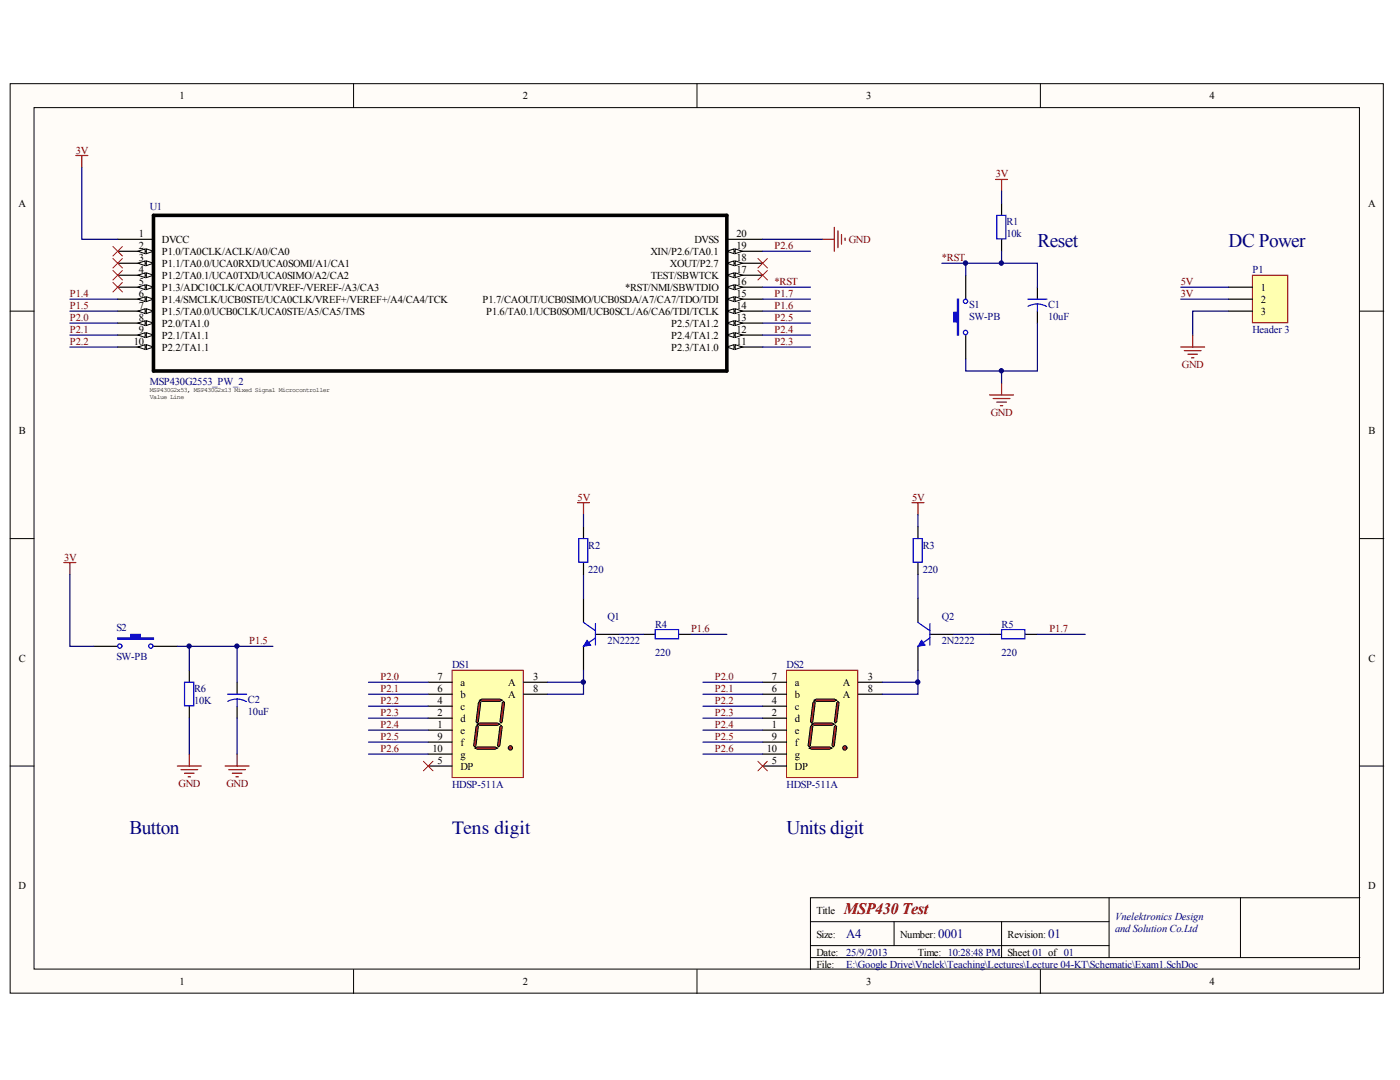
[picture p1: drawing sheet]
<svg xmlns="http://www.w3.org/2000/svg" width="279mm" height="215mm" viewBox="0 0 279 215" stroke-linecap="round" stroke-linejoin="round" font-family="sans-serif">
<g fill="#fffcf8" stroke="#000" stroke-width=".2">
<path d="M2 16.7h273.7v181.2h-273.7z"/>
<path d="M6.8 21.4h264.2v171.7h-264.2z"/>
</g>
<g fill="none" stroke="#000" stroke-width=".2">
<path d="M70.5 16.7v4.7M138.9 16.7v4.7M207.4 16.7v4.7M2 62h4.8M271.1 62h4.7M2 107.3h4.8M271.1 107.3h4.7M2 152.6h4.8M271.1 152.6h4.7M221.1 178.9v11.9M247.2 178.9h-85.7v14.3M271.1 178.9h-23.9v11.9"/>
<path d="M70.5 193.2v4.8M138.9 193.2v4.8M161.5 183.6h59.6M161.5 190.8h109.6M161.5 188.4h59.6M178.2 183.6v4.8M199.6 183.6v7.2M207.4 193.2v4.8"/>
</g>
<path d="M23.4 47.7h7.2M23.4 50.1h7.2" fill="none" stroke="#000" stroke-width=".24"/>
<g fill="#fffcf8" stroke="#000" stroke-width=".2">
<path d="M29.2 49.6l1.4 .5-1.4 .4z"/>
<path d="M27.5 50.1l1.4-.5v.9z"/>
</g>
<path d="M23.4 52.5h7.2" fill="none" stroke="#000" stroke-width=".24"/>
<g fill="#fffcf8" stroke="#000" stroke-width=".2">
<path d="M29.2 52l1.4 .5-1.4 .4z"/>
<path d="M27.5 52.5l1.4-.5v.9z"/>
</g>
<path d="M23.4 54.8h7.2" fill="none" stroke="#000" stroke-width=".24"/>
<g fill="#fffcf8" stroke="#000" stroke-width=".2">
<path d="M29.2 54.4l1.4 .4-1.4 .5z"/>
<path d="M27.5 54.8l1.4-.4v.9z"/>
</g>
<path d="M23.4 57.2h7.2" fill="none" stroke="#000" stroke-width=".24"/>
<g fill="#fffcf8" stroke="#000" stroke-width=".2">
<path d="M29.2 56.7l1.4 .5-1.4 .5z"/>
<path d="M27.5 57.2l1.4-.5v1z"/>
</g>
<path d="M23.4 59.6h7.2" fill="none" stroke="#000" stroke-width=".24"/>
<g fill="#fffcf8" stroke="#000" stroke-width=".2">
<path d="M29.2 59.1l1.4 .5-1.4 .5z"/>
<path d="M27.5 59.6l1.4-.5v1z"/>
</g>
<path d="M23.4 62h7.2" fill="none" stroke="#000" stroke-width=".24"/>
<g fill="#fffcf8" stroke="#000" stroke-width=".2">
<path d="M29.2 61.5l1.4 .5-1.4 .5z"/>
<path d="M27.5 62l1.4-.5v1z"/>
</g>
<path d="M23.4 64.4h7.2" fill="none" stroke="#000" stroke-width=".24"/>
<g fill="#fffcf8" stroke="#000" stroke-width=".2">
<path d="M29.2 63.9l1.4 .5-1.4 .5z"/>
<path d="M27.5 64.4l1.4-.5v1z"/>
</g>
<path d="M23.4 66.8h7.2" fill="none" stroke="#000" stroke-width=".24"/>
<g fill="#fffcf8" stroke="#000" stroke-width=".2">
<path d="M29.2 66.3l1.4 .5-1.4 .4z"/>
<path d="M27.5 66.8l1.4-.5v.9z"/>
</g>
<path d="M23.4 69.2h7.2" fill="none" stroke="#000" stroke-width=".24"/>
<g fill="#fffcf8" stroke="#000" stroke-width=".2">
<path d="M29.2 68.7l1.4 .5-1.4 .4z"/>
<path d="M27.5 69.2l1.4-.5v.9z"/>
</g>
<path d="M144.9 69.2h7.1" fill="none" stroke="#000" stroke-width=".24"/>
<g fill="#fffcf8" stroke="#000" stroke-width=".2">
<path d="M144.9 69.2l1.4-.5v.9z"/>
<path d="M146.5 68.7l1.5 .5-1.5 .4z"/>
</g>
<path d="M144.9 66.8h7.1" fill="none" stroke="#000" stroke-width=".24"/>
<g fill="#fffcf8" stroke="#000" stroke-width=".2">
<path d="M144.9 66.8l1.4-.5v.9z"/>
<path d="M146.5 66.3l1.5 .5-1.5 .4z"/>
</g>
<path d="M144.9 64.4h7.1" fill="none" stroke="#000" stroke-width=".24"/>
<g fill="#fffcf8" stroke="#000" stroke-width=".2">
<path d="M144.9 64.4l1.4-.5v1z"/>
<path d="M146.5 63.9l1.5 .5-1.5 .5z"/>
</g>
<path d="M144.9 62h7.1" fill="none" stroke="#000" stroke-width=".24"/>
<g fill="#fffcf8" stroke="#000" stroke-width=".2">
<path d="M144.9 62l1.4-.5v1z"/>
<path d="M146.5 61.5l1.5 .5-1.5 .5z"/>
</g>
<path d="M144.9 59.6h7.1" fill="none" stroke="#000" stroke-width=".24"/>
<g fill="#fffcf8" stroke="#000" stroke-width=".2">
<path d="M144.9 59.6l1.4-.5v1z"/>
<path d="M146.5 59.1l1.5 .5-1.5 .5z"/>
</g>
<path d="M144.9 57.2h7.1" fill="none" stroke="#000" stroke-width=".24"/>
<g fill="#fffcf8" stroke="#000" stroke-width=".2">
<path d="M144.9 57.2l1.4-.5v1z"/>
<path d="M146.5 56.7l1.5 .5-1.5 .5z"/>
</g>
<path d="M144.9 54.8h7.1" fill="none" stroke="#000" stroke-width=".24"/>
<g fill="#fffcf8" stroke="#000" stroke-width=".2">
<path d="M144.9 54.8l1.4-.4v.9z"/>
<path d="M146.5 54.4l1.5 .4-1.5 .5z"/>
</g>
<path d="M144.9 52.5h7.1" fill="none" stroke="#000" stroke-width=".24"/>
<g fill="#fffcf8" stroke="#000" stroke-width=".2">
<path d="M144.9 52.5l1.4-.5v.9z"/>
<path d="M146.5 52l1.5 .5-1.5 .4z"/>
</g>
<path d="M144.9 50.1h7.1" fill="none" stroke="#000" stroke-width=".24"/>
<g fill="#fffcf8" stroke="#000" stroke-width=".2">
<path d="M144.9 50.1l1.4-.5v.9z"/>
<path d="M146.5 49.6l1.5 .5-1.5 .4z"/>
</g>
<path d="M144.9 47.7h7.1" fill="none" stroke="#000" stroke-width=".24"/>
<path d="M30.6 42.9h114.3v31h-114.3z" fill="none" stroke="#000" stroke-width=".71"/>
<path d="M90.1 133.6h14.2v21.3h-14.2z" fill="#ffffb0" stroke="#800000" stroke-width=".2"/>
<path d="M85.4 135.9h4.7M85.4 138.3h4.7M104.4 135.9h4.8M85.4 147.9h4.7M85.4 150.3h4.7M85.4 145.5h4.7M85.4 143.1h4.7M85.4 140.7h4.7M85.4 152.6h4.7" fill="none" stroke="#000" stroke-width=".24"/>
<g fill="#c80000" stroke="#000" stroke-width=".2">
<path d="M94.6 149.1l.5-.3h3.6l.5 .3-.5 .2h-3.6z" fill-rule="evenodd"/>
<path d="M95.1 144.3l.5-.2h3.6l.4 .2-.4 .2h-3.6z" fill-rule="evenodd"/>
<path d="M95.6 139.5l.5-.2h3.5l.5 .2-.5 .3h-3.5z" fill-rule="evenodd"/>
<path d="M100.4 139.8l.2 .2-.5 3.8-.2 .3-.3-.3 .5-3.8z" fill-rule="evenodd"/>
<path d="M95.6 139.8l.2 .2-.4 3.8-.3 .3-.2-.3 .5-3.8z" fill-rule="evenodd"/>
<path d="M95.1 144.5l.3 .3-.5 3.8-.3 .2-.2-.2 .5-3.8z" fill-rule="evenodd"/>
<path d="M99.9 144.5l.2 .3-.5 3.8-.2 .2-.2-.2 .4-3.8z" fill-rule="evenodd"/>
</g>
<path d="M104.4 138.3h4.8" fill="none" stroke="#000" stroke-width=".24"/>
<circle cx="101.7" cy="149" r=".44" fill="#c80000" stroke="#000" stroke-width=".2"/>
<path d="M15.1 31h2.4M16.3 31v2.4M163.9 47.7h2.4M166.3 45.3v4.8M167 46v3.4M167.7 46.7v1.9M168.4 47.4v.5M115.1 100.2h2.4M116.3 100.2v2.3" fill="none" stroke="#800000" stroke-width=".24"/>
<path d="M16.3 33.4v14.3h7.1M152 47.7h11.9M116.3 114.5v4.7M73.4 135.9h12M73.4 138.3h12M109.2 135.9h7.1M116.3 133.6v4.7h-7.1M73.4 140.7h12M73.4 143.1h12M73.4 145.5h12M73.4 147.9h12M73.4 150.3h12" fill="none" stroke="#000080" stroke-width=".24"/>
<path d="M116.3 119.2v4.8M116.3 128.8v4.8M118.7 126.4h4.7" fill="none" stroke="#000" stroke-width=".24"/>
<path d="M116.3 124l2.4 1.7M118.7 127.1l-2.4 1.7M118.7 124.3v4.2" fill="none" stroke="#00f" stroke-width=".24"/>
<path d="M117 127.6l.7 .9-1.4 .3z" fill="#00f" stroke="#00f" stroke-width=".2"/>
<path d="M84.4 151.7l1.9 1.9M86.3 151.7l-1.9 1.9" fill="none" stroke="#f00" stroke-width=".2"/>
<path d="M156.8 133.6h14.2v21.3h-14.2z" fill="#ffffb0" stroke="#800000" stroke-width=".2"/>
<path d="M152 135.9h4.8M152 138.3h4.8M171.1 135.9h4.7M152 147.9h4.8M152 150.3h4.8M152 145.5h4.8M152 143.1h4.8M152 140.7h4.8M152 152.6h4.8" fill="none" stroke="#000" stroke-width=".24"/>
<g fill="#c80000" stroke="#000" stroke-width=".2">
<path d="M161.3 149.1l.5-.3h3.5l.5 .3-.5 .2h-3.5z" fill-rule="evenodd"/>
<path d="M161.8 144.3l.5-.2h3.5l.5 .2-.5 .2h-3.5z" fill-rule="evenodd"/>
<path d="M162.3 139.5l.4-.2h3.6l.5 .2-.5 .3h-3.6z" fill-rule="evenodd"/>
<path d="M167 139.8l.3 .2-.5 3.8-.3 .3-.2-.3 .5-3.8z" fill-rule="evenodd"/>
<path d="M162.3 139.8l.2 .2-.5 3.8-.2 .3-.3-.3 .5-3.8z" fill-rule="evenodd"/>
<path d="M161.8 144.5l.2 .3-.5 3.8-.2 .2-.2-.2 .4-3.8z" fill-rule="evenodd"/>
<path d="M166.5 144.5l.3 .3-.5 3.8-.2 .2-.3-.2 .5-3.8z" fill-rule="evenodd"/>
</g>
<path d="M171.1 138.3h4.7" fill="none" stroke="#000" stroke-width=".24"/>
<circle cx="168.4" cy="149" r=".43" fill="#c80000" stroke="#000" stroke-width=".2"/>
<g fill="none" stroke="#000080" stroke-width=".24">
<path d="M199.6 38.1v2.4M152 59.6h9.5M152 50.1h9.5M152 57.2h9.5M187.7 52.5h19.1v4.7M192.5 52.5v2.3M199.6 50.1v2.4M13.9 69.2h9.5M13.9 66.8h9.5M13.9 64.4h9.5M13.9 62h9.5M152 69.2h9.5"/>
<path d="M152 66.8h9.5M152 64.4h9.5M152 62h9.5M199.6 73.9v2.4M206.8 64.4v9.5h-14.3v-2.4M13.9 114.5v14.3h4.8M116.3 102.5v2.4M183 102.5v2.4M183 114.5v4.7M35.4 128.8h11.9M37.7 128.8v4.8M54.4 128.8h-7.1v7.1"/>
<path d="M123.4 126.4h4.8M137.7 126.4h7.2M140.1 135.9h11.9M140.1 138.3h11.9M175.8 135.9h7.2M183 133.6v4.7h-7.2M190.1 126.4h7.2M206.8 126.4h9.5M37.7 143.1v7.2M47.3 143.1v7.2M140.1 140.7h11.9M140.1 143.1h11.9"/>
<path d="M140.1 145.5h11.9M140.1 147.9h11.9M140.1 150.3h11.9"/>
</g>
<g fill="none" stroke="#800000" stroke-width=".24">
<path d="M198.4 35.8h2.4M199.6 35.8v2.3M197.3 78.7h4.7M198 79.4h3.3M199.6 76.3v2.4M198.7 80.1h1.9M199.4 80.8h.5M12.7 112.1h2.4M13.9 112.1v2.4M181.8 100.2h2.4M183 100.2v2.3M35.4 152.6h4.7"/>
<path d="M36.1 153.4h3.3M36.8 154.1h1.9M37.5 154.8h.5M37.7 150.3v2.3M44.9 152.6h4.7M45.6 153.4h3.3M46.3 154.1h1.9M47 154.8h.5M47.3 150.3v2.3"/>
</g>
<g fill="none" stroke="#000" stroke-width=".24">
<path d="M192.5 54.8v4.8M199.6 40.5v2.4M199.6 47.7v2.4M206.8 57.2v2.4M192.5 66.8v4.7M206.8 62v2.4M116.3 104.9v2.4M116.3 112.1v2.4M183 104.9v2.4M183 112.1v2.4M183 119.2v4.8M18.7 128.8h4.7"/>
<path d="M30.6 128.8h4.8M37.7 133.6v2.3M47.3 135.9v2.4M128.2 126.4h2.4M135.3 126.4h2.4M183 128.8v4.8M185.3 126.4h4.8M197.3 126.4h2.3M204.4 126.4h2.4M37.7 140.7v2.4M47.3 140.7v2.4"/>
</g>
<g fill="none" stroke="#00f" stroke-width=".24">
<path d="M198.7 42.9h1.8v4.7h-1.8zM204.9 59.6h3.8M206.8 60.6l.7 .1 1.1 .4M206.8 60.6l-1.2 .1-.7 .3M206.8 60.6v1.4M115.4 107.3h1.8v4.7h-1.8zM182 107.3h1.8v4.7h-1.8zM36.8 135.9h1.8v4.7h-1.8zM45.4 138.3h3.8M47.3 139.3l.7 .1 1.1 .4M47.3 139.3l-.8 .1-1.1 .3M47.3 139.3v1.4"/>
<path d="M130.6 125.4h4.7v1.9h-4.7zM183 124l2.3 1.7M185.3 127.1l-2.3 1.7M185.3 124.3v4.2M199.6 125.4h4.7v1.9h-4.7z"/>
<circle cx="192.4" cy="66.3" r=".44"/>
<circle cx="192.4" cy="60" r=".43"/>
<circle cx="23.9" cy="128.7" r=".43"/>
<circle cx="30.1" cy="128.7" r=".43"/>
</g>
<path d="M183.7 127.6l.7 .9-1.4 .3z" fill="#00f" stroke="#00f" stroke-width=".2"/>
<g fill="none" stroke="#f00" stroke-width=".2">
<path d="M22.5 49.1l1.9 1.9M22.5 51.5l1.9 1.9M22.5 53.9l1.9 1.9M22.5 56.3l1.9 1.9M24.4 49.1l-1.9 1.9M24.4 51.5l-1.9 1.9M24.4 53.9l-1.9 1.9M24.4 56.3l-1.9 1.9M151.1 51.5l1.9 1.9M151.1 53.9l1.9 1.9M153 51.5l-1.9 1.9M153 53.9l-1.9 1.9"/>
<path d="M151.1 151.7l1.9 1.9M153 151.7l-1.9 1.9"/>
</g>
<g fill="#00f" stroke="#00f" stroke-width=".24">
<path d="M23.4 127.1h2.7v-.7h1.9v.7h2.6v.3h-7.2z" fill-rule="evenodd"/>
<path d="M190.8 59.6h.3v7.2h-.3v-2.7h-.7v-1.9h.7z" fill-rule="evenodd"/>
</g>
<path d="M249.6 54.8h7.1v9.5h-7.1z" fill="#ffffb0" stroke="#800000" stroke-width=".2"/>
<path d="M244.9 57.2h4.7M244.9 59.6h4.7M244.9 62h4.7" fill="none" stroke="#000" stroke-width=".24"/>
<path d="M13.9 59.6h9.5M235.3 57.2h9.6M235.3 59.6h9.6M244.9 62h-7.2v4.8" fill="none" stroke="#000080" stroke-width=".24"/>
<path d="M235.3 69.2h4.8M236.1 69.9h3.3M236.8 70.6h1.9M237.5 71.3h.5M237.7 66.8v2.4" fill="none" stroke="#800000" stroke-width=".24"/>
<g fill="#000080" stroke="#000080" stroke-width=".2">
<circle cx="37.7" cy="128.7" r=".43"/>
<circle cx="47.2" cy="128.7" r=".43"/>
<circle cx="116.2" cy="135.9" r=".44"/>
<circle cx="182.9" cy="135.9" r=".44"/>
<circle cx="192.4" cy="52.4" r=".44"/>
<circle cx="199.6" cy="73.9" r=".43"/>
<circle cx="199.6" cy="52.4" r=".43"/>
</g>
<text font-size="3.9" fill="#000080" x="90.1" y="166.1">Tens digit</text>
<g font-size="3.8" fill="#000080">
<text x="206.8" y="49.2">Reset</text>
<text x="244.9" y="49.2">DC Power</text>
<text x="25.8" y="166.1">Button</text>
<text x="156.8" y="166.1">Units digit</text>
</g>
<text font-size="3.2" fill="#800000" x="168.2" y="182.1">MSP430 Test</text>
<g font-size="2.6" fill="#000080">
<text x="168.7" y="186.9">A4</text>
<text x="187" y="186.9">0001</text>
<text x="208.9" y="186.9">01</text>
</g>
<g font-size="2.1">
<text x="35.8" y="19.8">1</text>
<text x="104.2" y="19.8">2</text>
<text x="172.7" y="19.8">3</text>
<text x="241.1" y="19.8">4</text>
<text x="3.7" y="41.2">A</text>
<text x="272.7" y="41.2">A</text>
<text x="27.7" y="47.3">1</text>
<text x="146.8" y="47.3">20</text>
<text x="27.7" y="49.7">2</text>
<text x="27.7" y="52.1">3</text>
<text x="32.3" y="48.5">DVCC</text>
<text x="32.3" y="50.9">P1.0/TA0CLK/ACLK/A0/CA0</text>
<text x="32.3" y="53.3">P1.1/TA0.0/UCA0RXD/UCA0SOMI/A1/CA1</text>
<text x="129.6" y="50.9">XIN/P2.6/TA0.1</text>
<text x="133.5" y="53.3">XOUT/P2.7</text>
<text x="138.4" y="48.5">DVSS</text>
<text x="146.8" y="52.1">18</text>
<text x="146.8" y="49.7">19</text>
<text x="27.7" y="54.4">4</text>
<text x="27.7" y="56.8">5</text>
<text x="27.7" y="59.2">6</text>
<text x="32.3" y="55.6">P1.2/TA0.1/UCA0TXD/UCA0SIMO/A2/CA2</text>
<text x="32.3" y="58">P1.3/ADC10CLK/CAOUT/VREF-/VEREF-/A3/CA3</text>
<text x="124.6" y="58">*RST/NMI/SBWTDIO</text>
<text x="129.7" y="55.6">TEST/SBWTCK</text>
<text x="146.8" y="59.2">15</text>
<text x="146.8" y="56.8">16</text>
<text x="146.8" y="54.4">17</text>
<text x="251.3" y="58">1</text>
<text x="27.7" y="61.6">7</text>
<text x="27.7" y="64">8</text>
<text x="32.3" y="60.4">P1.4/SMCLK/UCB0STE/UCA0CLK/VREF+/VEREF+/A4/CA4/TCK</text>
<text x="32.3" y="62.8">P1.5/TA0.0/UCB0CLK/UCA0STE/A5/CA5/TMS</text>
<text x="32.3" y="65.2">P2.0/TA1.0</text>
<text x="96.2" y="60.4">P1.7/CAOUT/UCB0SIMO/UCB0SDA/A7/CA7/TDO/TDI</text>
<text x="96.9" y="62.8">P1.6/TA0.1/UCB0SOMI/UCB0SCL/A6/CA6/TDI/TCLK</text>
<text x="133.8" y="65.2">P2.5/TA1.2</text>
<text x="146.8" y="64">13</text>
<text x="146.8" y="61.6">14</text>
<text x="251.3" y="60.4">2</text>
<text x="251.3" y="62.8">3</text>
<text x="26.7" y="68.8">10</text>
<text x="27.7" y="66.4">9</text>
<text x="32.3" y="67.6">P2.1/TA1.1</text>
<text x="32.3" y="69.9">P2.2/TA1.1</text>
<text x="133.8" y="69.9">P2.3/TA1.0</text>
<text x="133.8" y="67.6">P2.4/TA1.2</text>
<text x="146.8" y="68.8">11</text>
<text x="146.8" y="66.4">12</text>
<text x="3.7" y="86.5">B</text>
<text x="272.8" y="86.5">B</text>
<text x="3.7" y="131.8">C</text>
<text x="272.8" y="131.8">C</text>
<text x="87.2" y="137.9">6</text>
<text x="87.2" y="135.5">7</text>
<text x="91.8" y="136.7">a</text>
<text x="101.3" y="136.7">A</text>
<text x="106.3" y="135.5">3</text>
<text x="106.3" y="137.9">8</text>
<text x="153.9" y="137.9">6</text>
<text x="153.9" y="135.5">7</text>
<text x="158.4" y="136.7">a</text>
<text x="168" y="136.7">A</text>
<text x="173" y="135.5">3</text>
<text x="173" y="137.9">8</text>
<text x="87.2" y="142.7">2</text>
<text x="87.2" y="140.3">4</text>
<text x="91.8" y="143.9">d</text>
<text x="91.8" y="141.5">c</text>
<text x="91.8" y="139.1">b</text>
<text x="101.3" y="139.1">A</text>
<text x="153.9" y="142.7">2</text>
<text x="153.9" y="140.3">4</text>
<text x="158.4" y="143.9">d</text>
<text x="158.4" y="141.5">c</text>
<text x="158.4" y="139.1">b</text>
<text x="168" y="139.1">A</text>
<text x="86.2" y="149.9">10</text>
<text x="87.2" y="147.5">9</text>
<text x="87.2" y="145.1">1</text>
<text x="91.8" y="148.7">f</text>
<text x="91.8" y="146.3">e</text>
<text x="152.8" y="149.9">10</text>
<text x="153.9" y="147.5">9</text>
<text x="153.9" y="145.1">1</text>
<text x="158.4" y="148.7">f</text>
<text x="158.4" y="146.3">e</text>
<text x="87.2" y="152.2">5</text>
<text x="91.8" y="151.1">g</text>
<text x="91.8" y="153.4">DP</text>
<text x="153.9" y="152.2">5</text>
<text x="158.4" y="151.1">g</text>
<text x="158.4" y="153.4">DP</text>
<text x="3.7" y="177.2">D</text>
<text x="272.7" y="177.2">D</text>
<text x="162.7" y="182.1">Title</text>
<text x="162.7" y="186.8">Size:</text>
<text x="162.7" y="190.4">Date:</text>
<text x="179.4" y="186.8">Number:</text>
<text x="183" y="190.4">Time: 10:28:48 PM</text>
<text x="200.8" y="186.8">Revision:</text>
<text x="200.8" y="190.4">Sheet 01 of 01</text>
<text x="35.8" y="196.3">1</text>
<text x="104.2" y="196.3">2</text>
<text x="162.7" y="192.8">File:</text>
<text x="172.7" y="196.3">3</text>
<text x="241.1" y="196.3">4</text>
</g>
<g font-size="2.1" fill="#800000">
<text x="15.1" y="30.6">3V</text>
<text x="198.5" y="35.4">3V</text>
<text x="154.4" y="49.7">P2.6</text>
<text x="169.2" y="48.5">GND</text>
<text x="187.7" y="52.1">*RST</text>
<text x="13.9" y="59.2">P1.4</text>
<text x="154.4" y="59.2">P1.7</text>
<text x="154.4" y="56.8">*RST</text>
<text x="235.3" y="56.8">5V</text>
<text x="235.3" y="59.2">3V</text>
<text x="13.9" y="64">P2.0</text>
<text x="13.9" y="61.6">P1.5</text>
<text x="154.4" y="64">P2.5</text>
<text x="154.4" y="61.6">P1.6</text>
<text x="13.9" y="66.4">P2.1</text>
<text x="13.9" y="68.8">P2.2</text>
<text x="154.4" y="68.8">P2.3</text>
<text x="154.4" y="66.4">P2.4</text>
<text x="235.6" y="73.4">GND</text>
<text x="197.5" y="82.9">GND</text>
<text x="115.1" y="99.8">5V</text>
<text x="181.8" y="99.8">5V</text>
<text x="12.8" y="111.7">3V</text>
<text x="49.6" y="128.4">P1.5</text>
<text x="137.7" y="126">P1.6</text>
<text x="209.2" y="126">P1.7</text>
<text x="75.8" y="135.5">P2.0</text>
<text x="75.8" y="137.9">P2.1</text>
<text x="142.5" y="135.5">P2.0</text>
<text x="142.5" y="137.9">P2.1</text>
<text x="75.8" y="142.7">P2.3</text>
<text x="75.8" y="140.3">P2.2</text>
<text x="142.5" y="142.7">P2.3</text>
<text x="142.5" y="140.3">P2.2</text>
<text x="75.8" y="145.1">P2.4</text>
<text x="75.8" y="147.5">P2.5</text>
<text x="75.8" y="149.9">P2.6</text>
<text x="142.5" y="145.1">P2.4</text>
<text x="142.5" y="147.5">P2.5</text>
<text x="142.5" y="149.9">P2.6</text>
<text x="35.6" y="156.9">GND</text>
<text x="45.1" y="156.9">GND</text>
</g>
<g font-size="2.1" fill="#000080">
<text x="29.9" y="41.8">U1</text>
<text x="200.6" y="47.3">10k</text>
<text x="200.6" y="44.9">R1</text>
<text x="249.6" y="54.4">P1</text>
<text x="193.2" y="61.4">S1</text>
<text x="193.2" y="63.7">SW-PB</text>
<text x="208.9" y="63.7">10uF</text>
<text x="208.9" y="61.4">C1</text>
<text x="249.6" y="66.4">Header 3</text>
<text x="29.9" y="76.6">MSP430G2553_PW_2</text>
<text x="117.3" y="109.3">R2</text>
<text x="183.9" y="109.3">R3</text>
<text x="117.3" y="114.1">220</text>
<text x="183.9" y="114.1">220</text>
<text x="23.2" y="125.8">S2</text>
<text x="121.1" y="123.6">Q1</text>
<text x="130.6" y="125.1">R4</text>
<text x="187.7" y="123.6">Q2</text>
<text x="199.6" y="125.1">R5</text>
<text x="23.2" y="131.5">SW-PB</text>
<text x="121.1" y="128.4">2N2222</text>
<text x="130.6" y="130.8">220</text>
<text x="187.7" y="128.4">2N2222</text>
<text x="199.6" y="130.8">220</text>
<text x="38.7" y="137.9">R6</text>
<text x="90.1" y="133.2">DS1</text>
<text x="156.8" y="133.2">DS2</text>
<text x="38.7" y="140.3">10K</text>
<text x="49.4" y="142.5">10uF</text>
<text x="49.4" y="140.1">C2</text>
<text x="90.1" y="157">HDSP-511A</text>
<text x="156.8" y="157">HDSP-511A</text>
<text x="222.2" y="183.3">Vnelektronics Design</text>
<text x="222.2" y="185.6">and Solution Co.Ltd</text>
<text x="168.7" y="190.4">25/9/2013</text>
<text x="168.7" y="192.8">E:\Google Drive\Vnelek\Teaching\Lectures\Lecture 04-KT\Schematic\Exam1.SchDoc</text>
</g>
<g font-size="1.3">
<text x="29.9" y="78.1">MSP430G2x53, MSP430G2x13 Mixed Signal Microcontroller</text>
<text x="29.9" y="79.5">Value Line</text>
</g>
</svg>
